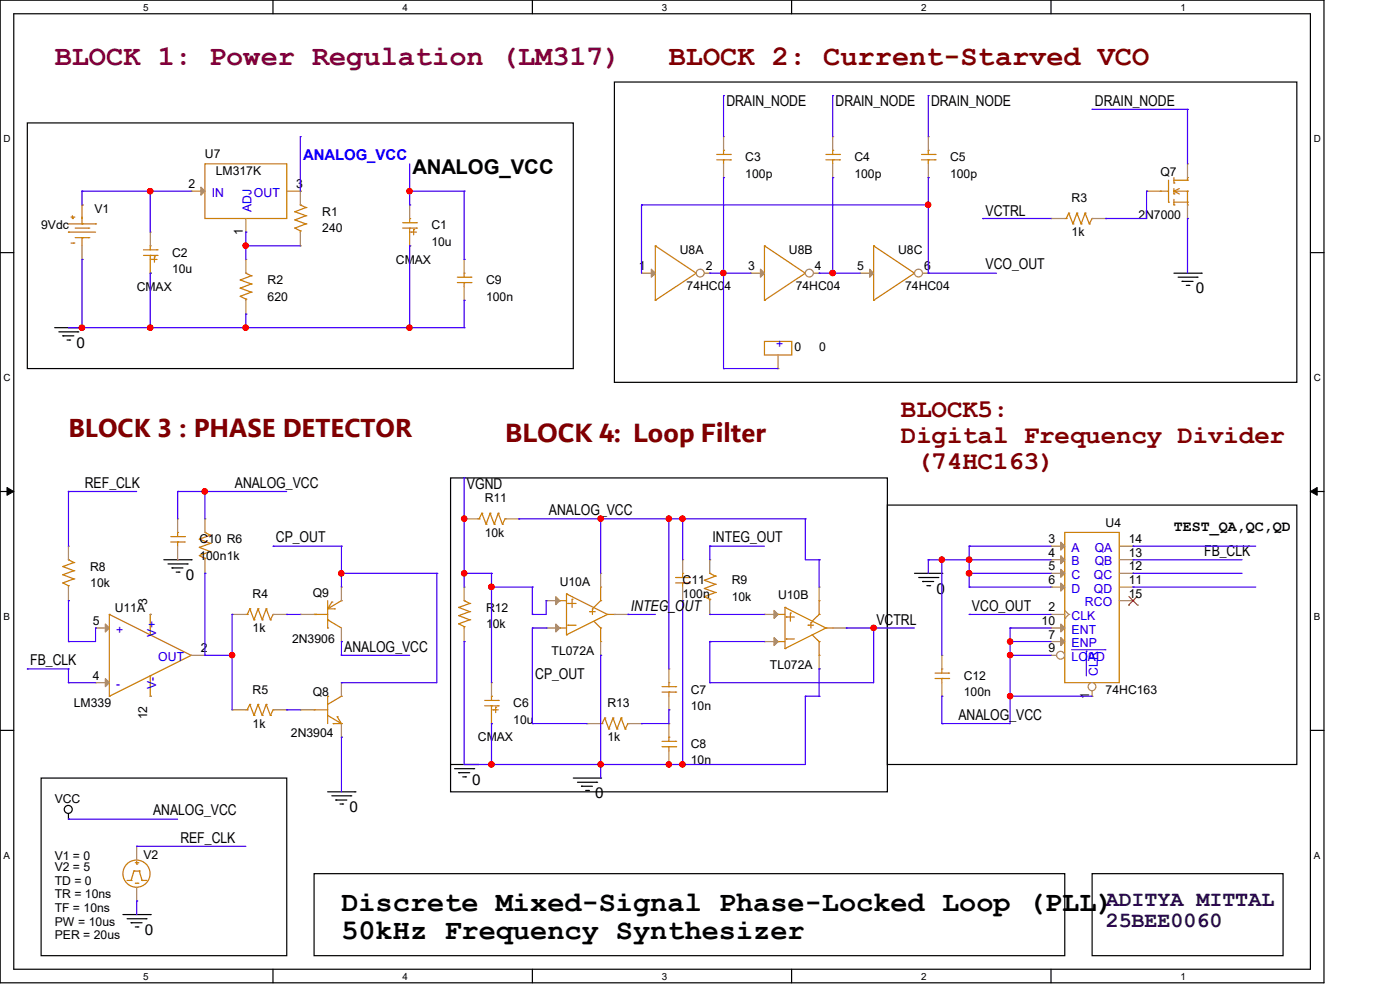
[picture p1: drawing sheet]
<svg xmlns="http://www.w3.org/2000/svg" width="297mm" height="210mm" viewBox="0 0 297 210" stroke-linecap="round" stroke-linejoin="round" font-family="sans-serif">
<path d="M0 0h280.9v208.5h-280.9zM2.9 2.9h275.1v202.7h-275.1z" fill="none" stroke="#000" stroke-width=".25"/>
<g fill="#fff">
<path d="M30.4 .3h1.1v2.4h-1.1z"/>
<path d="M30.4 205.9h1.1v2.3h-1.1z"/>
</g>
<path d="M57.9 0v2.9M57.9 205.6v2.9" fill="none" stroke="#000" stroke-width=".25"/>
<g fill="#fff">
<path d="M85.4 .3h1.1v2.4h-1.1z"/>
<path d="M85.4 205.9h1.1v2.3h-1.1z"/>
</g>
<path d="M112.9 0v2.9M112.9 205.6v2.9" fill="none" stroke="#000" stroke-width=".25"/>
<g fill="#fff">
<path d="M140.4 .3h1.2v2.4h-1.2z"/>
<path d="M140.4 205.9h1.2v2.3h-1.2z"/>
</g>
<path d="M167.9 0v2.9M167.9 205.6v2.9" fill="none" stroke="#000" stroke-width=".25"/>
<g fill="#fff">
<path d="M195.4 .3h1.2v2.4h-1.2z"/>
<path d="M195.4 205.9h1.2v2.3h-1.2z"/>
</g>
<path d="M223 0v2.9M223 205.6v2.9" fill="none" stroke="#000" stroke-width=".25"/>
<g fill="#fff">
<path d="M250.4 .3h1.2v2.4h-1.2z"/>
<path d="M250.4 205.9h1.2v2.3h-1.2z"/>
<path d="M.8 28.2h1.4v2.4h-1.4z"/>
<path d="M278.7 28.2h1.5v2.4h-1.5z"/>
<path d="M.8 78.9h1.4v2.3h-1.4z"/>
<path d="M278.7 78.9h1.5v2.3h-1.5z"/>
</g>
<path d="M0 53.6h2.9M278 53.6h2.9" fill="none" stroke="#000" stroke-width=".25"/>
<g fill="#fff">
<path d="M.8 129.6h1.3v2.3h-1.3z"/>
<path d="M278.7 129.6h1.4v2.3h-1.4z"/>
</g>
<path d="M0 104.3h2.9M278 104.3h2.9" fill="none" stroke="#000" stroke-width=".25"/>
<path d="M1.5 103.4l1.4 .9-1.4 .8zM278 104.3l1.4-.9v1.7z" fill="#000" stroke="#000" stroke-width=".21"/>
<g fill="#fff">
<path d="M.8 180.3h1.3v2.3h-1.3z"/>
<path d="M278.7 180.3h1.4v2.3h-1.4z"/>
</g>
<g fill="none" stroke="#000" stroke-width=".25">
<path d="M130.3 17.4h144.8v63.7h-144.8zM5.8 26.1h115.8v52.1h-115.8zM249 58h5.8M249.9 58.8h4.1M250.8 59.7h.1M250.8 59.7h2.3M254 58.8h.1M254.8 58h.1M11.6 69.5h5.8M12.5 70.4h4M13.3 71.2h.1M13.3 71.2h2.4"/>
<path d="M14.2 72.1h.6M14.8 72.1h.1M16.5 70.4h.1M17.4 69.5h.1M251.7 60.5h.5M252.2 60.5h.1M34.8 118.7h5.8M35.6 119.6h4.1M39.7 119.6h.1M40.6 118.7h.1M95.6 101.4h92.7v66.6h-92.7zM188.3 107.1h86.8v55.1h-86.8z"/>
<path d="M36.5 120.5h.1M36.5 120.5h2.3M37.4 121.4h.6M38 121.4h.1M194 121.6h5.8M194.9 122.5h4.1M195.7 123.4h.1M195.7 123.4h2.4M196.6 124.2h.6M197.2 124.2h.1M199 122.5h.1M199.8 121.6h.1"/>
<path d="M0 154.9h2.9M278 154.9h2.9M8.7 165.1h52.1v37.6h-52.1zM14.5 173.8h.1M14.5 172.6v1.2M69.5 168h5.8M70.4 168.8h4M71.2 169.7h.1M71.2 169.7h2.4M72.1 170.6h.6M72.7 170.6h.1M74.4 168.8h.1"/>
<path d="M75.3 168h.1M95.6 162.2h5.8M96.4 163.1h4.1M97.3 163.9h.1M97.3 163.9h2.4M98.2 164.8h.6M98.8 164.8h.1M100.5 163.1h.1M101.4 162.2h.1M121.6 165.1h5.8M122.5 165.9h4.1M123.4 166.8h.1"/>
<path d="M123.4 166.8h2.3M124.2 167.7h.6M124.8 167.7h.1M126.6 165.9h.1M127.4 165.1h.1M26.1 194h5.8M27 194.9h4M27.8 195.7h.1M27.8 195.7h2.3M28.7 196.6h.6M29.3 196.6h.1M31 194.9h.1"/>
<path d="M31.9 194h.1M66.6 185.3h159.3v17.4h-159.3zM231.7 185.3h40.5v17.4h-40.5z"/>
<circle cx="14.5" cy="171.7" r=".85"/>
</g>
<g fill="none" stroke="#cc8006" stroke-width=".25">
<path d="M195.5 33.9h2.9M195.5 32.8h2.9M196.9 31.9h.1M196.9 33.9h.1M196.9 31.9v.9M196.9 33.9v.9M198.4 33.9h.1M198.4 32.8h.1M14.5 49.2h.1M14.5 49.2h5.8M14.5 47.5h5.8M15.1 46.1h.6"/>
<path d="M15.1 51.6h.6M15.4 46.4h.1M15.4 45.8v.6M15.7 46.1h.1M15.7 51.6h.1M16 48.4h2.8M16 50.4h2.8M17.4 47.5h.1M17.4 50.4h.1M17.4 43.5h.1M17.4 43.5v4M17.4 50.4v1.8"/>
<path d="M18.8 48.4h.1M18.8 50.4h.1M20.3 47.5h.1M97 59.9h2.9M97 58.8h2.9M98.5 58h.1M98.5 59.9h.1M98.5 58v.8M98.5 59.9v.9M99.9 59.9h.1M99.9 58.8h.1M139 52.2h.1"/>
<path d="M139 52.2v11.5M139 52.2l8.7 5.8M147.7 58h.1M147.7 58l-8.7 5.7M225.9 46.4h.3M226.2 46.4h.1M226.7 45.2h.1M226.7 45.2l-.5 1.2M226.7 45.2l.9 2.3M227.6 47.5h.1M228.5 45.2h.1M228.5 45.2l-.9 2.3"/>
<path d="M228.5 45.2l.9 2.3M229.4 47.5h.1M230.2 45.2h.1M230.2 45.2l-.8 2.3M230.2 45.2l.9 2.3M231.1 47.5h.1M231.7 46.4h.1M231.7 46.4l-.6 1.1M139 63.7h.1M162.2 72.4h5.8v2.9h-5.8zM42.3 117.9h.1M42.3 116.1h.1"/>
<path d="M42.3 114.4h.1M42.3 117.9l1.2 .5M42.3 116.1l2.3 .9M42.3 114.4l2.3 .9M43.5 112.9h.1M43.5 118.4h.1M43.5 112.9l1.1 .6M43.5 118.4v.3M44.6 117h.1M44.6 115.3h.1M44.6 113.5h.1M44.6 117l-2.3 .9"/>
<path d="M44.6 115.3l-2.3 .8M44.6 113.5l-2.3 .9M101.4 110.1h.2M101.6 110.1h.1M102.2 108.9h.1M102.2 108.9l-.6 1.2M102.2 108.9l.9 2.3M103.1 111.2h.1M104 108.9h.1M104 108.9l-.9 2.3M104 108.9l.9 2.3M104.9 111.2h.1"/>
<path d="M105.7 108.9h.1M105.7 108.9l-.8 2.3M105.7 108.9l.9 2.3M106.6 111.2h.1M107.1 110.1h.1M107.1 110.1l-.5 1.1M23.2 130.3h.1M23.2 130.3l17.4 8.7M23.2 130.3v17.4M31.9 134.7h.1M31.9 130.3h.1M31.9 130.3v4.4"/>
<path d="M40.6 139h.1M40.6 139l-17.4 8.7M149.4 126.6h.1M149.4 124.8h.1M149.4 123.1h.1M149.4 126.6l1.2 .5M149.4 124.8l2.4 .9M149.4 123.1l2.4 .9M150.6 121.6h.1M150.6 127.1h.1M150.6 121.6l1.2 .6M150.6 127.1v.3"/>
<path d="M151.8 125.7h.1M151.8 124h.1M151.8 122.2h.1M151.8 125.7l-2.4 .9M151.8 124l-2.4 .8M151.8 122.2l-2.4 .9M23.2 147.7h.1M31.9 143.3h.1M31.9 147.7h.1M31.9 143.3v4.4M66.6 150.6h.1M66.6 150.6h2.9"/>
<path d="M69.5 147.7h.1M69.5 151.8l2.9 1.7M69.5 147.7v5.8M70.7 153.5h.1M70.7 153.5h1.7M71.5 152.1h.1M71.5 152.1l.9 1.4M72.4 147.7h.1M72.4 153.5h.1M72.4 147.7l-2.9 1.7M140.5 158.4h2.8M140.5 157.3h2.8"/>
<path d="M140.5 146.8h2.8M140.5 145.7h2.8M141.9 156.4h.1M141.9 158.4h.1M141.9 144.8h.1M141.9 146.8h.1M141.9 144.8v.9M141.9 146.8v.9M141.9 156.4v.9M141.9 158.4v.9M143.3 158.4h.1M143.3 157.3h.1"/>
<path d="M143.3 146.8h.1M143.3 145.7h.1"/>
</g>
<g fill="none" stroke="#a84" stroke-width=".25">
<path d="M196.9 37.7h.1M196.9 29h.1M196.9 29v2.9M196.9 34.8v2.9M17.4 43.5h.1M17.4 55h.1M17.4 52.2v2.8M98.5 55h.1M98.5 55v3M136.1 58h.1M136.1 58h2.9M223 46.4h.1"/>
<path d="M223 46.4h2.9M231.7 46.4h2.9M234.6 46.4h.1M98.5 63.7h.1M98.5 60.8v2.9M165.1 78.2h.1M165.1 75.3v2.9M43.5 110.1h.1M43.5 110.1v2.8M43.5 118.7v2.9M98.5 110.1h.1M98.5 110.1h2.9"/>
<path d="M107.1 110.1h3M110.1 110.1h.1M150.6 118.7h.1M150.6 118.7v2.9M20.3 133.2h.1M20.3 133.2h2.9M31.9 130.3h.1M40.6 139h2.9M43.5 139h.1M43.5 121.6h.1M150.6 130.3h.1M150.6 127.4v2.9"/>
<path d="M20.3 144.8h.1M20.3 144.8h2.9M31.9 147.7h.1M63.7 150.6h.1M63.7 150.6h2.9M72.4 156.4h.1M72.4 144.8h.1M72.4 144.8v2.9M72.4 153.5v2.9M141.9 153.5h.1M141.9 150.6h.1M141.9 141.9h.1"/>
<path d="M141.9 141.9v2.9M141.9 147.7v2.9M141.9 153.5v2.9M141.9 159.3v2.9M141.9 162.2h.1"/>
</g>
<g fill="#a84" stroke="#a84" stroke-width=".25">
<path d="M22.4 132.4l.8 .8-.8 .9z"/>
<path d="M22.4 144l.8 .8-.8 .9z"/>
<path d="M138.2 57.1l.8 .9-.8 .8z"/>
</g>
<circle cx="148.6" cy="57.9" r=".84" fill="#fff" stroke="#a84" stroke-width=".25"/>
<g fill="none" stroke="#a84" stroke-width=".25">
<path d="M153.5 37.7h.1M153.5 29h.1M153.5 29v2.9M153.5 34.8v2.9M31.9 58h.1M31.9 49.2h.1M31.9 49.2v3M52.2 55h.1M52.2 55v3M63.7 40.6h.1M63.7 52.2h.1M63.7 40.6v2.9"/>
<path d="M63.7 49.2v3M149.4 58h1.2M150.6 58h.1M159.3 58h.1M159.3 58h2.9M52.2 66.6h.1M52.2 63.7v2.9M37.7 118.7h.1M37.7 110.1h.1M37.7 110.1v2.8M37.7 115.9v2.8M98.5 124.5h.1"/>
<path d="M98.5 136.1h.1M98.5 124.5v2.9M98.5 133.2v2.9M115.9 127.4h.1M115.9 133.2h.1M115.9 127.4h2.8M115.9 133.2h2.8M127.4 121.6h.1M127.4 139h.1M127.4 121.6v2.9M127.4 136.1v2.9M130.3 130.3h2.9"/>
<path d="M133.2 130.3h.1M104.3 153.5h.1M104.3 144.8h.1M104.3 144.8v2.9M124.5 153.5h.1M124.5 153.5h2.9M133.2 153.5h2.9M136.1 153.5h.1"/>
</g>
<g fill="none" stroke="#cc8006" stroke-width=".25">
<path d="M152.1 33.9h2.8M152.1 32.8h2.8M153.5 31.9h.1M153.5 33.9h.1M153.5 31.9v.9M153.5 33.9v.9M154.9 33.9h.1M154.9 32.8h.1M30.4 54.2h2.9M30.4 53h2.9M31.9 52.2h.1M31.9 54.2h.1"/>
<path d="M31.9 58h.1M31.9 52.2v.8M31.9 54.2v3.8M32.2 55h.1M32.2 55h1.1M32.8 54.5h.1M32.8 54.5v1.1M33.3 54.2h.1M33.3 53h.1M51 59.4h.1M51 59.4l2.3 .8M52.2 58h.1"/>
<path d="M52.2 58l1.1 .5M53.3 58.5h.1M53.3 58.5l-2.3 .9M62.6 48.4h.1M62.6 46.7h.1M62.6 44.9h.1M62.6 48.4l1.1 .6M62.6 46.7l2.3 .8M62.6 44.9l2.3 .9M63.7 43.5h.1M63.7 49h.1M63.7 43.5l1.2 .5"/>
<path d="M63.7 49v.2M64.9 47.5h.1M64.9 45.8h.1M64.9 44h.1M64.9 47.5l-2.3 .9M64.9 45.8l-2.3 .9M64.9 44l-2.3 .9M162.2 52.2h.1M162.2 52.2v11.5M162.2 52.2l8.7 5.8M170.9 58h.1M170.9 58l-8.7 5.7"/>
<path d="M51 62.9h.1M51 61.1h.1M51 62.9l1.2 .6M51 61.1l2.3 .9M52.2 63.5h.1M52.2 63.5v.2M53.3 62h.1M53.3 60.2h.1M53.3 62l-2.3 .9M53.3 60.2l-2.3 .9M162.2 63.7h.1M36.2 115h2.9"/>
<path d="M36.2 113.8h2.9M37.7 112.9h.1M37.7 115h.1M37.7 112.9v.9M37.7 115v.9M39.1 115h.1M39.1 113.8h.1M97.3 132.3h.1M97.3 130.6h.1M97.3 128.9h.1M97.3 132.3l1.2 .6M97.3 130.6l2.4 .9"/>
<path d="M97.3 128.9l2.4 .9M98.5 127.4h.1M98.5 132.9h.1M98.5 127.4l1.2 .6M98.5 132.9v.3M99.7 131.5h.1M99.7 129.8h.1M99.7 128h.1M99.7 131.5l-2.4 .8M99.7 129.8l-2.4 .8M99.7 128l-2.4 .9M118.7 133.2h.1"/>
<path d="M118.7 127.4h.1M118.7 133.2h1.5M118.7 127.4h1.5M120.2 134.7h.1M120.2 126h.1M120.2 126l8.7 4.3M120.2 126v8.7M120.5 132.6h.1M120.5 128h.1M120.5 132.6h1.7M120.5 128h1.7M121.4 127.1h.1"/>
<path d="M121.4 127.1v1.8M125.1 129.8h.1M125.1 129.8h1.2M125.7 129.2h.1M125.7 129.2v1.1M126 131.8l1.4 1.4M127.4 136.1h.1M127.4 124.5h.1M127.4 133.2h.1M127.4 127.4h.1M127.4 124.5v2.9M127.4 133.2v2.9"/>
<path d="M127.4 127.4l-1.4 1.5M128.9 130.3h.1M128.9 130.3h1.4M128.9 130.3l-8.7 4.4M130.3 130.3h.1M102.8 149.7h2.9M102.8 148.6h2.9M104.3 147.7h.1M104.3 149.7h.1M104.3 153.5h.1M104.3 147.7v.9M104.3 149.7v3.8"/>
<path d="M104.6 150.6h.1M104.6 150.6h1.1M105.2 150h.1M105.2 150v1.2M105.7 149.7h.1M105.7 148.6h.1M127.4 153.5h.3M127.7 153.5h.1M128.3 152.3h.1M128.3 152.3l-.6 1.2M128.3 152.3l.9 2.3M129.2 154.6h.1"/>
<path d="M130 152.3h.1M130 152.3l-.8 2.3M130 152.3l.9 2.3M130.9 154.6h.1M131.8 152.3h.1M131.8 152.3l-.9 2.3M131.8 152.3l.8 2.3M132.6 154.6h.1M133.2 153.5h.1M133.2 153.5l-.6 1.1"/>
</g>
<g fill="#a84" stroke="#a84" stroke-width=".25">
<path d="M117.9 126.6l.8 .8-.8 .9z"/>
<path d="M117.9 132.4l.8 .8-.8 .9z"/>
<path d="M161.3 57.1l.9 .9-.9 .8z"/>
</g>
<circle cx="171.7" cy="57.9" r=".84" fill="#fff" stroke="#a84" stroke-width=".25"/>
<g fill="none" stroke="#a84" stroke-width=".25">
<path d="M86.9 52.2h.1M86.9 43.5h.1M86.9 43.5v2.9M172.6 58h1.2M173.8 58h.1M182.5 58h.1M182.5 58h2.8M49.2 130.3h.1M49.2 130.3h3M58 130.3h2.8M60.8 130.3h.1M63.7 130.3h.1"/>
<path d="M63.7 130.3h2.9M72.4 124.5h.1M72.4 136.1h.1M72.4 124.5v2.9M72.4 133.2v2.9M49.2 150.6h.1M49.2 150.6h3M58 150.6h2.8M60.8 150.6h.1"/>
</g>
<g fill="none" stroke="#cc8006" stroke-width=".25">
<path d="M85.4 48.4h2.9M85.4 47.2h2.9M86.9 46.4h.1M86.9 48.4h.1M86.9 52.2h.1M86.9 46.4v.8M86.9 48.4v3.8M87.2 49.2h.1M87.2 49.2h1.1M87.8 48.7h.1M87.8 48.7v1.1M88.3 48.4h.1"/>
<path d="M88.3 47.2h.1M185.3 52.2h.1M185.3 52.2v11.5M185.3 52.2l8.7 5.8M194 58h.1M194 58l-8.7 5.7M185.3 63.7h.1M52.2 130.3h.3M52.5 130.3h.1M53 129.2h.1M53 129.2l-.5 1.1M53 129.2l.9 2.3"/>
<path d="M53.9 131.5h.1M54.7 129.2h.1M54.7 129.2l-.8 2.3M54.7 129.2l.9 2.3M55.6 131.5h.1M56.5 129.2h.1M56.5 129.2l-.9 2.3M56.5 129.2l.9 2.3M57.4 131.5h.1M58 130.3h.1M58 130.3l-.6 1.2M66.6 130.3h.1"/>
<path d="M66.6 130.3h2.9M66.9 130.3h.1M69.5 133.2h.1M69.5 131.5h.1M69.5 129.2h1.5M69.5 127.4v5.8M69.5 131.5l2.9 1.7M70.4 127.7h.1M70.4 127.7l-.9 1.5M71 129.2h.1M72.4 127.4h.1M72.4 127.4l-2.9 1.8"/>
<path d="M52.2 150.6h.3M52.5 150.6h.1M53 149.4h.1M53 149.4l-.5 1.2M53 149.4l.9 2.4M53.9 151.8h.1M54.7 149.4h.1M54.7 149.4l-.8 2.4M54.7 149.4l.9 2.4M55.6 151.8h.1M56.5 149.4h.1M56.5 149.4l-.9 2.4"/>
<path d="M56.5 149.4l.9 2.4M57.4 151.8h.1M58 150.6h.1M58 150.6l-.6 1.2"/>
</g>
<path d="M184.5 57.1l.8 .9-.8 .8z" fill="#a84" stroke="#a84" stroke-width=".25"/>
<circle cx="194.9" cy="57.9" r=".84" fill="#fff" stroke="#a84" stroke-width=".25"/>
<g fill="none" stroke="#a84" stroke-width=".25">
<path d="M176.7 37.7h.1M176.7 29h.1M176.7 29v2.9M176.7 34.8v2.9M251.9 34.8h.1M251.9 34.8v2.9M40.6 40.6h.1M40.6 40.6h2.9M52.2 49.2h.1M52.2 46.4v2.8M60.8 40.6h2.9M63.7 40.6h.1"/>
<path d="M195.7 58h1.2M196.9 58h.1M243.2 40.6h.1M243.2 40.6h3M251.9 46.4h.1M251.9 43.5v2.9M14.5 115.9h.1M14.5 115.9v2.8M14.5 127.4h.1M14.5 124.5v2.9M162.2 130.3h.1M162.2 136.1h.1"/>
<path d="M162.2 130.3h2.9M162.2 136.1h2.9M173.8 124.5h.1M173.8 124.5v2.9M173.8 139v2.9M176.7 133.2h2.8M179.5 133.2h.1M173.8 141.9h.1M29 179.5h.1M29 179.5v3M29 191.1h.1M29 188.3v2.8"/>
</g>
<g fill="none" stroke="#cc8006" stroke-width=".25">
<path d="M43.5 34.8h17.3v11.6h-17.3zM175.2 33.9h2.9M175.2 32.8h2.9M176.7 31.9h.1M176.7 33.9h.1M176.7 31.9v.9M176.7 33.9v.9M178.1 33.9h.1M178.1 32.8h.1M247.9 38.2v4.7M249 38.8h.1M249 38.2h2.9"/>
<path d="M249 37.7v1.1M251.9 37.7h.1M251.9 38.2h.1M251.9 37.7v.5M246.2 40.6h.1M246.2 40.6h1.7M247.9 42.9h.1M249 40.6h.1M249 41.1h.1M249 43.5h.1M249 40.6h2.9M249 40.6l1.2 .5"/>
<path d="M249 42.9h2.9M249 40v1.1M249 42.3v1.2M250.2 40l-1.2 .6M251.9 43.5h.1M251.9 40.6h.1M251.9 42.9h.1M251.9 40.6v2.9M14.5 118.7h.1M14.5 118.7l1.2 .6M15.7 119.3h.1M15.7 119.3l-2.4 .9"/>
<path d="M225.9 112.9h11.5v31.9h-11.5zM13.3 123.7h.1M13.3 121.9h.1M13.3 120.2h.1M13.3 123.7l1.2 .5M13.3 121.9l2.4 .9M13.3 120.2l2.4 .9M14.5 124.2h.1M14.5 124.2v.3M15.7 122.8h.1M15.7 121.1h.1M15.7 122.8l-2.4 .9"/>
<path d="M15.7 121.1l-2.4 .8M165.1 136.1h.1M165.1 130.3h.1M165.1 136.1h1.4M165.1 130.3h1.4M166.5 137.6h.1M166.5 128.9h.1M166.5 128.9l8.7 4.3M166.5 128.9v8.7M166.8 135.6h.1M166.8 130.9h.1M166.8 135.6h1.7"/>
<path d="M166.8 130.9h1.7M167.7 130h.1M167.7 130v1.8M171.4 132.6h.1M171.4 132.6h1.2M172 132.1h.1M172 132.1v1.1M172.3 134.7l1.5 1.4M173.8 139h.1M173.8 127.4h.1M173.8 136.1h.1M173.8 130.3h.1"/>
<path d="M173.8 127.4v2.9M173.8 136.1v2.9M173.8 130.3l-1.5 1.5M175.2 133.2h.1M175.2 133.2h1.5M175.2 133.2l-8.7 4.4M176.7 133.2h.1M27 186.8h.8M27.8 186.8h.1M28.4 184.8h.1M28.4 184.8l-.6 2M28.4 184.8h1.1"/>
<path d="M28.7 187.4h.6M28.7 183h.6M29 183.3h.1M29 182.8v.5M29.3 187.4h.1M29.3 183h.1M29.5 184.8h.1M29.5 184.8l.6 2M30.1 186.8h.1M30.1 186.8h.9M31 186.8h.1"/>
<circle cx="29" cy="185.3" r="2.88"/>
</g>
<g fill="#a84" stroke="#a84" stroke-width=".25">
<path d="M42.6 39.7l.9 .9-.9 .8z"/>
<path d="M164.2 129.5l.9 .8-.9 .9z"/>
<path d="M164.2 135.3l.9 .8-.9 .8z"/>
</g>
<circle cx="231.7" cy="145.7" r=".83" fill="#fff" stroke="#a84" stroke-width=".25"/>
<g fill="none" stroke="#a84" stroke-width=".25">
<path d="M223 115.9h.1M223 118.7h.1M223 115.9h2.9M223 118.7h2.9M223 121.6h.1M223 124.5h.1M223 130.3h.1M223 133.2h.1M223 136.1h.1M223 121.6h2.9M223 124.5h2.9M223 130.3h2.9"/>
<path d="M223 133.2h2.9M223 136.1h2.9M225.9 131.2h.1M225.9 129.5l.8 .8M226.7 130.3h.1M226.7 130.3l-.8 .9M231.7 147.7h.1M231.7 146.6v1.1"/>
</g>
<path d="M230.5 138.1h.1M230.5 138.1v5.3" fill="none" stroke="#00c" stroke-width=".21"/>
<g fill="#a84" stroke="#a84" stroke-width=".25">
<path d="M225 115l.9 .9-.9 .8z"/>
<path d="M225 117.9l.9 .8-.9 .9z"/>
<path d="M225 120.8l.9 .8-.9 .9z"/>
<path d="M225 123.7l.9 .8-.9 .9z"/>
<path d="M225 132.4l.9 .8-.9 .9z"/>
<path d="M225 135.3l.9 .8-.9 .8z"/>
</g>
<circle cx="225" cy="139" r=".84" fill="#fff" stroke="#a84" stroke-width=".25"/>
<g fill="none" stroke="#a84" stroke-width=".25">
<path d="M144.8 118.7h.1M144.8 118.7v2.9M237.4 115.9h3M237.4 118.7h3M240.4 115.9h.1M240.4 118.7h.1M144.8 127.4h.1M144.8 124.5v2.9M199.8 139h.1M199.8 139v2.9M223 139h.1M223 139h1.2"/>
<path d="M237.4 121.6h3M237.4 124.5h3M237.4 127.4h3M240.4 121.6h.1M240.4 124.5h.1M240.4 127.4h.1M199.8 147.7h.1M199.8 144.8v2.9"/>
</g>
<path d="M227.3 137.8h7.1M234.4 137.8h.1" fill="none" stroke="#00c" stroke-width=".21"/>
<path d="M239.4 128.4h.1M239.5 126.5l1.8 1.9M241.3 126.5l-1.9 1.9M241.3 128.4h.1" fill="none" stroke="#804000" stroke-width=".21"/>
<g fill="none" stroke="#cc8006" stroke-width=".25">
<path d="M143.3 123.7h3M143.3 122.5h3M144.8 121.6h.1M144.8 123.7h.1M144.8 121.6v.9M144.8 123.7v.8M146.3 123.7h.1M146.3 122.5h.1M198.4 143.9h2.9M198.4 142.8h2.9M199.8 141.9h.1M199.8 143.9h.1"/>
<path d="M199.8 141.9v.9M199.8 143.9v.9M201.3 143.9h.1M201.3 142.8h.1"/>
</g>
<g fill="none" stroke="#4200ff" stroke-width=".25">
<path d="M63.7 29h.1M63.7 29v11.6M86.9 34.8v8.7M153.5 37.7h.1M153.5 20.3h.1M153.5 20.3v8.7M153.5 37.7v40.5M176.7 37.7h.1M176.7 20.3h.1M176.7 20.3v8.7M176.7 37.7v20.3M196.9 37.7h.1"/>
<path d="M196.9 20.3h.1M196.9 20.3v8.7M196.9 37.7v20.3M231.7 23.2h.1M231.7 23.2h20.2M251.9 23.2h.1M251.9 23.2v11.6M17.4 40.6h.1M17.4 55h.1M17.4 40.6h23.2M17.4 40.6v2.9M17.4 55v14.5"/>
<path d="M31.9 40.6h.1M31.9 58h.1M31.9 40.6v8.6M31.9 58v11.5M52.2 49.2h.1M52.2 52.2h.1M52.2 49.2v5.8M52.2 52.2h11.5M86.9 52.2h.1M86.9 40.6h.1M86.9 43.5h.1M86.9 40.6h11.6"/>
<path d="M86.9 52.2v17.3M98.5 40.6h.1M98.5 55h.1M98.5 40.6v14.4M136.1 43.5h.1M136.1 43.5v14.5M136.1 43.5h60.8M150.6 58h.1M150.6 58h8.7M153.5 58h.1M173.8 58h.1M173.8 58h8.7"/>
<path d="M176.7 58h.1M196.9 43.5h.1M196.9 58h.1M196.9 58h14.5M208.5 46.4h.1M208.5 46.4h14.5M234.6 46.4h.1M243.2 40.6h.1M243.2 40.6v5.8h-8.6M251.9 46.4h.1M251.9 46.4v11.6M14.5 69.5h.1"/>
<path d="M14.5 69.5h84M17.4 69.5h.1M31.9 69.5h.1M52.2 66.6h.1M52.2 69.5h.1M52.2 66.6v2.9M98.5 69.5h.1M98.5 63.7h.1M98.5 63.7v5.8M153.5 78.2h.1M153.5 78.2h11.6M14.5 104.3h.1"/>
<path d="M14.5 104.3h14.5M14.5 104.3v11.6M37.7 104.3h.1M37.7 104.3h23.1M37.7 104.3v5.8M43.5 104.3h.1M43.5 104.3v5.8M58 115.9h.1M58 115.9h14.4M72.4 115.9h.1M72.4 115.9v8.6M98.5 101.4h.1"/>
<path d="M98.5 110.1h.1M98.5 101.4v23.1M110.1 110.1h.1M110.1 110.1h60.8M127.4 110.1h.1M127.4 110.1v11.5M141.9 110.1h.1M141.9 110.1v31.8M144.8 110.1h.1M144.8 110.1v8.6M150.6 115.9h.1M150.6 115.9h11.6"/>
<path d="M150.6 115.9v2.8M170.9 110.1h.1M170.9 110.1v8.6h2.9M173.8 118.7h.1M173.8 118.7v5.8M196.9 118.7h.1M196.9 118.7v2.9M196.9 118.7h26.1M199.8 118.7h.1M199.8 118.7v20.3M205.6 118.7h.1M205.6 115.9h.1"/>
<path d="M205.6 115.9h17.4M205.6 115.9v8.6M240.4 118.7h.1M240.4 115.9h.1M240.4 115.9h26M240.4 118.7h23.1M14.5 127.4h.1M14.5 136.1h.1M14.5 127.4v8.7M20.3 133.2h.1M20.3 133.2v2.9h-5.8M43.5 139h.1"/>
<path d="M43.5 121.6h.1M43.5 139h5.7M43.5 121.6v17.4M49.2 130.3h.1M49.2 139h.1M49.2 130.3v20.3M60.8 130.3h.1M60.8 130.3h2.9M72.4 136.1h.1M72.4 139h.1M72.4 121.6h.1M72.4 139h14.5"/>
<path d="M72.4 136.1v2.9M72.4 121.6h20.3M92.7 121.6h.1M92.7 121.6v23.2h-20.3M98.5 136.1h.1M98.5 121.6h.1M98.5 136.1v26.1h72.4v-14.5M98.5 121.6h5.8M104.3 121.6h.1M104.3 124.5h.1M104.3 121.6v23.2M104.3 124.5h8.6"/>
<path d="M112.9 124.5h.1M112.9 133.2h.1M112.9 130.3h.1M112.9 133.2h3M112.9 124.5v5.8M112.9 133.2v20.3M115.9 127.4h.1M115.9 133.2h.1M115.9 127.4v2.9h-3M127.4 139h.1M127.4 139v26.1M133.2 130.3h.1"/>
<path d="M133.2 130.3h5.8M144.8 127.4h.1M144.8 127.4v34.8M150.6 136.1h.1M150.6 130.3h.1M150.6 130.3h11.6M150.6 136.1h11.6M150.6 136.1v8.7M179.5 133.2h.1M179.5 133.2h14.5M185.3 133.2h.1M185.3 133.2v11.6h-34.7"/>
<path d="M205.6 130.3h.1M205.6 124.5h.1M205.6 121.6h.1M205.6 130.3h17.4M205.6 121.6h17.4M205.6 124.5h17.4M214.3 133.2h.1M214.3 136.1h.1M214.3 139h.1M214.3 139h8.7M214.3 133.2h8.7M214.3 136.1h8.7"/>
<path d="M214.3 133.2v20.3h-14.5M240.4 121.6h.1M240.4 124.5h.1M240.4 121.6h23.1M240.4 124.5h26M5.8 141.9h.1M5.8 141.9h8.7M14.5 141.9h.1M14.5 144.8h.1M14.5 141.9v2.9M14.5 144.8h5.8M60.8 150.6h.1"/>
<path d="M60.8 150.6h2.9M72.4 156.4h.1M72.4 144.8h.1M72.4 156.4v11.6M104.3 153.5h.1M104.3 153.5v8.7M112.9 153.5h.1M112.9 153.5h11.6M136.1 153.5h.1M141.9 150.6h.1M141.9 150.6v2.9h-5.8M150.6 144.8h.1"/>
<path d="M170.9 147.7h.1M170.9 147.7h2.9M173.8 141.9h.1M173.8 147.7h.1M173.8 141.9v5.8M199.8 153.5h.1M199.8 147.7h.1M199.8 147.7v5.8M214.3 147.7h.1M214.3 147.7h17.4M14.5 173.8h.1M14.5 173.8h23.2"/>
<path d="M29 179.5h.1M29 179.5h23.2M104.3 162.2h.1M127.4 162.2h.1M144.8 162.2h.1M29 191.1h.1M29 191.1v2.9"/>
</g>
<g fill="#f00" stroke="#f00" stroke-width=".25">
<circle cx="17.4" cy="69.5" r=".56"/>
<circle cx="31.9" cy="69.5" r=".56"/>
<circle cx="86.9" cy="69.5" r=".55"/>
<circle cx="31.9" cy="40.6" r=".56"/>
<circle cx="52.1" cy="52.1" r=".55"/>
<circle cx="52.1" cy="69.5" r=".55"/>
<circle cx="196.9" cy="43.4" r=".55"/>
<circle cx="153.5" cy="57.9" r=".55"/>
<circle cx="176.6" cy="57.9" r=".56"/>
<circle cx="49.2" cy="139" r=".55"/>
<circle cx="43.4" cy="104.2" r=".55"/>
<circle cx="127.4" cy="162.2" r=".55"/>
<circle cx="127.4" cy="110" r=".55"/>
<circle cx="98.5" cy="110" r=".55"/>
<circle cx="98.5" cy="121.6" r=".55"/>
<circle cx="104.3" cy="162.2" r=".56"/>
<circle cx="104.3" cy="124.5" r=".56"/>
<circle cx="141.9" cy="162.2" r=".55"/>
<circle cx="144.8" cy="162.2" r=".55"/>
<circle cx="205.6" cy="121.6" r=".56"/>
<circle cx="205.6" cy="118.7" r=".56"/>
<circle cx="214.3" cy="136.1" r=".55"/>
<circle cx="214.3" cy="139" r=".55"/>
<circle cx="214.3" cy="147.7" r=".55"/>
<circle cx="86.9" cy="40.6" r=".55"/>
<circle cx="199.8" cy="118.7" r=".55"/>
<circle cx="185.3" cy="133.2" r=".55"/>
<circle cx="144.8" cy="110" r=".55"/>
<circle cx="141.9" cy="110" r=".55"/>
<circle cx="72.4" cy="121.6" r=".55"/>
</g>
<text font-size="6.1" fill="#800040" x="11.6" y="13.8">BLOCK 1: Power Regulation (LM317)</text>
<g font-size="6.1" fill="#800000">
<text x="141.9" y="13.8">BLOCK 2: Current-Starved VCO</text>
<text x="107.1" y="93.7">BLOCK 4: Loop Filter</text>
</g>
<g font-size="6.1">
<text x="72.4" y="193.3">Discrete Mixed-Signal Phase-Locked Loop (PLL)</text>
<text x="72.4" y="199.1">50kHz Frequency Synthesizer</text>
</g>
<g font-size="5.5" fill="#800000">
<text x="191.1" y="88.6">BLOCK5:</text>
<text x="14.5" y="92.8">BLOCK 3 : PHASE DETECTOR</text>
<text x="191.1" y="94">Digital Frequency Divider</text>
<text x="194.4" y="99.5">(74HC163)</text>
</g>
<g font-size="4.6" fill="#400040">
<text x="234.6" y="192.1">ADITYA MITTAL</text>
<text x="234.6" y="196.7">25BEE0060</text>
</g>
<text font-size="4.3" x="87.5" y="36.9">ANALOG_VCC</text>
<g font-size="3.2">
<text x="154.1" y="22.4">DRAIN_NODE</text>
<text x="177.2" y="22.4">DRAIN_NODE</text>
<text x="197.5" y="22.4">DRAIN_NODE</text>
<text x="232.3" y="22.4">DRAIN_NODE</text>
<text x="209.1" y="45.8">VCTRL</text>
<text x="209.1" y="57.1">VCO_OUT</text>
<text x="253.7" y="62.2">0</text>
<text x="16.3" y="73.8">0</text>
<text x="18" y="103.5">REF_CLK</text>
<text x="49.8" y="103.5">ANALOG_VCC</text>
<text x="99.1" y="103.7">VGND</text>
<text x="116.5" y="109.3">ANALOG_VCC</text>
<text x="249" y="112.7">TEST_QA,QC,QD</text>
<text x="58.5" y="115.1">CP_OUT</text>
<text x="151.2" y="115.1">INTEG_OUT</text>
<text x="255.4" y="117.9">FB_CLK</text>
<text x="39.4" y="123">0</text>
<text x="198.7" y="125.9">0</text>
<text x="133.8" y="129.5">INTEG_OUT</text>
<text x="206.2" y="129.5">VCO_OUT</text>
<text x="185.9" y="132.6">VCTRL</text>
<text x="6.4" y="141.1">FB_CLK</text>
<text x="73" y="138.2">ANALOG_VCC</text>
<text x="113.5" y="144">CP_OUT</text>
<text x="203.3" y="152.7">ANALOG_VCC</text>
<text x="100.2" y="166.5">0</text>
<text x="32.5" y="173">ANALOG_VCC</text>
<text x="74.2" y="172.3">0</text>
<text x="126.3" y="169.4">0</text>
<text x="38.3" y="178.7">REF_CLK</text>
<text x="30.7" y="198.3">0</text>
</g>
<text font-size="3.2" fill="#00f" x="64.3" y="34">ANALOG_VCC</text>
<g font-size="2.6">
<text x="43.5" y="33.6">U7</text>
<text x="158.1" y="34.2">C3</text>
<text x="181.3" y="34.2">C4</text>
<text x="201.5" y="34.2">C5</text>
<text x="40" y="39.9">2</text>
<text x="45.8" y="37.1">LM317K</text>
<text x="62.9" y="39.9">3</text>
<text x="158.1" y="37.7">100p</text>
<text x="181.3" y="37.7">100p</text>
<text x="201.5" y="37.7">100p</text>
<text x="246.2" y="37.4">Q7</text>
<text x="20" y="45.2">V1</text>
<text x="68.4" y="45.8">R1</text>
<text x="227.3" y="42.9">R3</text>
<text x="241.5" y="46.4">2N7000</text>
<text x="8.7" y="48.7">9Vdc</text>
<text x="51.5" y="49.8" transform="rotate(-90 51.5 49.8)">1</text>
<text x="68.4" y="49.3">240</text>
<text x="91.5" y="48.7">C1</text>
<text x="91.5" y="52.2">10u</text>
<text x="144.2" y="53.9">U8A</text>
<text x="167.4" y="53.9">U8B</text>
<text x="190.5" y="53.9">U8C</text>
<text x="227.3" y="50.1">1k</text>
<text x="36.5" y="54.5">C2</text>
<text x="36.5" y="58">10u</text>
<text x="84" y="55.9">CMAX</text>
<text x="135.6" y="57.3">1</text>
<text x="149.7" y="57.3">2</text>
<text x="158.7" y="57.3">3</text>
<text x="172.9" y="57.3">4</text>
<text x="181.9" y="57.3">5</text>
<text x="196" y="57.3">6</text>
<text x="29" y="61.7">CMAX</text>
<text x="56.8" y="60.3">R2</text>
<text x="56.8" y="63.8">620</text>
<text x="103.1" y="60.3">C9</text>
<text x="103.1" y="63.8">100n</text>
<text x="145.7" y="61.4">74HC04</text>
<text x="168.8" y="61.4">74HC04</text>
<text x="192" y="61.4">74HC04</text>
<text x="168.5" y="74.5">0</text>
<text x="173.8" y="74.5">0</text>
<text x="102.8" y="106.6">R11</text>
<text x="102.8" y="113.8">10k</text>
<text x="234.6" y="111.8">U4</text>
<text x="42.3" y="115.3">C10 R6</text>
<text x="42.3" y="118.7">100n1k</text>
<text x="222.4" y="115.2">3</text>
<text x="222.4" y="118.1">4</text>
<text x="239.5" y="115.2">14</text>
<text x="239.5" y="118.1">13</text>
<text x="19.1" y="121.1">R8</text>
<text x="19.1" y="124.5">10k</text>
<text x="118.7" y="124.2">U10A</text>
<text x="144.8" y="124">C11</text>
<text x="155.2" y="124">R9</text>
<text x="222.4" y="121">5</text>
<text x="222.4" y="123.9">6</text>
<text x="239.5" y="121">12</text>
<text x="239.5" y="123.9">11</text>
<text x="24.3" y="129.8">U11A</text>
<text x="31.2" y="128.3" transform="rotate(-90 31.2 128.3)">3</text>
<text x="53.6" y="126.9">R4</text>
<text x="66.3" y="126.6">Q9</text>
<text x="103.1" y="129.8">R12</text>
<text x="144.8" y="126.9">100n</text>
<text x="155.2" y="127.4">10k</text>
<text x="165.1" y="127.2">U10B</text>
<text x="222.4" y="129.7">2</text>
<text x="239.5" y="126.8">15</text>
<text x="19.7" y="132.6">5</text>
<text x="53.6" y="134.1">1k</text>
<text x="62" y="136.4">2N3906</text>
<text x="103.1" y="133.2">10k</text>
<text x="221" y="132.6">10</text>
<text x="222.4" y="135.5">7</text>
<text x="42.6" y="138.4">2</text>
<text x="117" y="139">TL072A</text>
<text x="163.3" y="141.9">TL072A</text>
<text x="222.4" y="138.4">9</text>
<text x="19.7" y="144.2">4</text>
<text x="53.6" y="147.1">R5</text>
<text x="66.3" y="147.7">Q8</text>
<text x="146.6" y="147.1">C7</text>
<text x="204.5" y="144.2">C12</text>
<text x="204.5" y="147.7">100n</text>
<text x="231.1" y="148.3" transform="rotate(-90 231.1 148.3)">1</text>
<text x="234.6" y="147.1">74HC163</text>
<text x="15.7" y="150">LM339</text>
<text x="31.2" y="152.6" transform="rotate(-90 31.2 152.6)">12</text>
<text x="53.6" y="154.4">1k</text>
<text x="108.9" y="150">C6</text>
<text x="108.9" y="153.5">10u</text>
<text x="128.9" y="150">R13</text>
<text x="146.6" y="150.6">10n</text>
<text x="61.7" y="156.4">2N3904</text>
<text x="101.4" y="157.3">CMAX</text>
<text x="128.9" y="157.3">1k</text>
<text x="146.6" y="158.7">C8</text>
<text x="146.6" y="162.2">10n</text>
<text x="11.6" y="170.3">VCC</text>
<text x="11.6" y="182.5">V1 = 0</text>
<text x="11.6" y="184.8">V2 = 5</text>
<text x="30.4" y="182.2">V2</text>
<text x="11.6" y="187.7">TD = 0</text>
<text x="11.6" y="190.6">TR = 10ns</text>
<text x="11.6" y="193.5">TF = 10ns</text>
<text x="11.6" y="196.3">PW = 10us</text>
<text x="11.6" y="199.3">PER = 20us</text>
</g>
<g font-size="2.6" fill="#00c">
<text x="44.9" y="41.7">IN</text>
<text x="53.8" y="41.7">OUT</text>
<text x="53.4" y="44.9" transform="rotate(-90 53.4 44.9)">ADJ</text>
<text x="164.7" y="73.8">+</text>
<text x="227.3" y="117">A</text>
<text x="227.3" y="119.9">B</text>
<text x="232.2" y="117">QA</text>
<text x="232.2" y="119.9">QB</text>
<text x="227.3" y="122.8">C</text>
<text x="227.3" y="125.7">D</text>
<text x="232.1" y="122.8">QC</text>
<text x="232.1" y="125.7">QD</text>
<text x="227.3" y="131.5">CLK</text>
<text x="230.2" y="128.6">RCO</text>
<text x="24.6" y="134.4">+</text>
<text x="33.1" y="135" transform="rotate(-90 33.1 135)">V+</text>
<text x="227.3" y="134.4">ENT</text>
<text x="227.3" y="137.3">ENP</text>
<text x="33.6" y="140.2">OUT</text>
<text x="227.3" y="140.2">LOAD</text>
<text x="232.9" y="143.4" transform="rotate(-90 232.9 143.4)">CLR</text>
<text x="24.6" y="146">-</text>
<text x="33.1" y="146.3" transform="rotate(-90 33.1 146.3)">V-</text>
</g>
<g font-size="2.1">
<text x="30.4" y="2.2">5</text>
<text x="85.4" y="2.2">4</text>
<text x="140.4" y="2.2">3</text>
<text x="195.4" y="2.2">2</text>
<text x="250.4" y="2.2">1</text>
<text x=".8" y="30.1">D</text>
<text x="278.7" y="30.1">D</text>
<text x=".8" y="80.8">C</text>
<text x="278.7" y="80.8">C</text>
<text x=".8" y="131.5">B</text>
<text x="278.7" y="131.5">B</text>
<text x=".8" y="182.2">A</text>
<text x="278.7" y="182.2">A</text>
<text x="30.4" y="207.8">5</text>
<text x="85.4" y="207.8">4</text>
<text x="140.4" y="207.8">3</text>
<text x="195.4" y="207.8">2</text>
<text x="250.4" y="207.8">1</text>
</g>
</svg>
